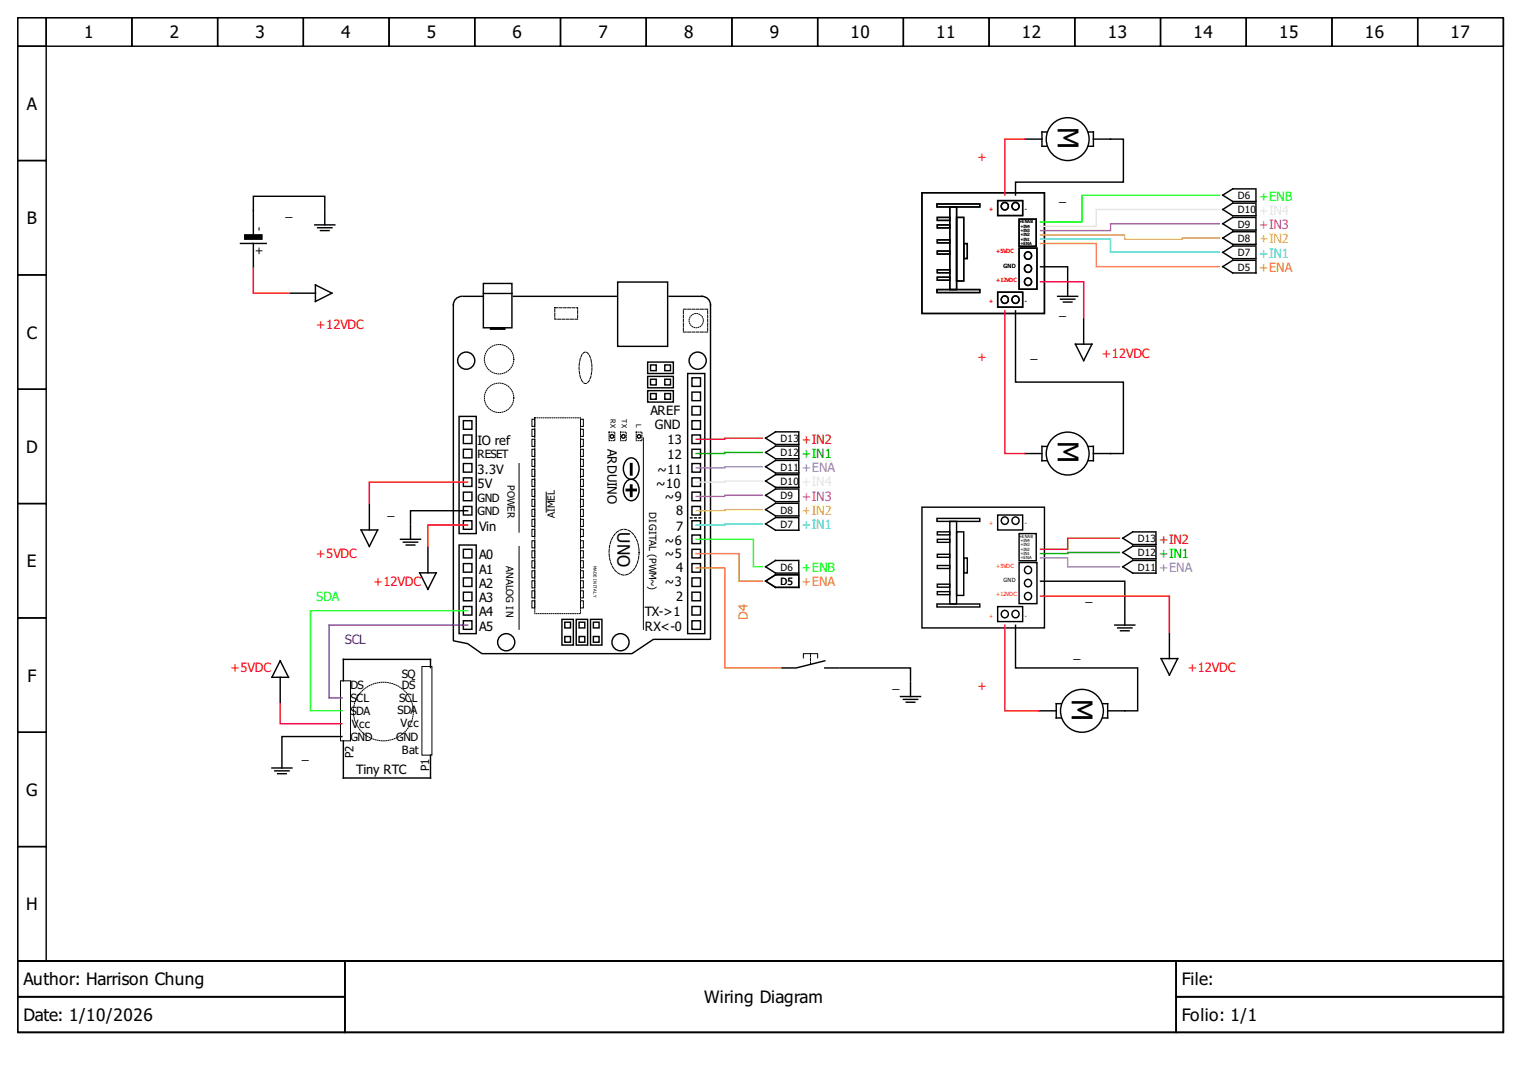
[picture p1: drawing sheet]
<svg xmlns="http://www.w3.org/2000/svg" width="297mm" height="210mm" viewBox="0 0 297 210" stroke-linecap="round" stroke-linejoin="round" font-family="sans-serif">
<g fill="none" stroke="#000" stroke-width=".28">
<path d="M3.4 3.4h290v184.1h-290zM3.4 3.4h5.6v5.6h-5.6zM3.4 9h5.6v22.3h-5.6zM9 3.4h16.7v5.6h-16.7zM25.7 3.4h16.8v5.6h-16.8zM42.5 3.4h16.7v5.6h-16.7zM59.2 3.4h16.7v5.6h-16.7zM75.9 3.4h16.8v5.6h-16.8zM92.7 3.4h16.7v5.6h-16.7zM109.4 3.4h16.7v5.6h-16.7zM126.1 3.4h16.7v5.6h-16.7zM142.8 3.4h16.8v5.6h-16.8z"/>
<path d="M159.6 3.4h16.7v5.6h-16.7zM176.3 3.4h16.7v5.6h-16.7zM193 3.4h16.8v5.6h-16.8zM209.8 3.4h16.7v5.6h-16.7zM226.5 3.4h16.7v5.6h-16.7zM243.2 3.4h16.8v5.6h-16.8zM260 3.4h16.7v5.6h-16.7zM276.7 3.4h16.7v5.6h-16.7zM3.4 31.3h5.6v22.3h-5.6zM179.9 37.6h23.9v23.6h-23.9zM182.9 39.8h8.3v.6h-8.3zM194.7 39.1h4.9v2.9h-4.9z"/>
<path d="M200 27.1h3.4M204.3 25.7h-.9v2.8h.9M212.4 25.7h1v2.8h-1M213.4 27.1h5.8v8.4h-21v2.5M245 36.8h-4.4l-2 1.3 2 1.2h4.5v-2.5M245 39.6h-4.4l-2 1.3 2 1.2h4.5v-2.5M3.4 53.6h5.6v22.3h-5.6zM46.9 47.5h5.1M49.4 47.5v4.7M56.6 57.2h5M61.4 43.9h3.9M61.6 55.6l3.2 1.6-3.2 1.6z"/>
<path d="M62 44.4h2.8M62.5 45h1.7M63.4 40.8v-2.5h-14v7.5M63.4 41.1v2.8M90.2 57.8a1.67 1.67 0 0 0-1.7 1.7v65.5l2.8 .6 2.8 1.9h29.2l4.2-2.8h11.2v-65.2a1.67 1.67 0 0 0-1.7-1.7h-6.4M90.4 57.8h3.9M94.3 55.3h5.6v8.6h-5.6zM94.3 57.3h5.6M100.2 57.8h20.1M120.5 55h9.8v12.6h-9.8zM182.9 56.5h8.3v.6h-8.3zM182.9 42.4h2.5v.6h-2.5z"/>
<path d="M182.9 46.8h2.5v.6h-2.5zM182.9 52.6h2.5v.6h-2.5zM182.9 49h2.5v.6h-2.5zM182.9 43.9h2.5v.6h-2.5zM182.9 54.1h2.5v.6h-2.5zM185.4 40.4h1.3v16.1h-1.3zM186.7 42.4h1.4v12.4h-1.4zM188.1 47.5h.7v2.9h-.7zM194.7 57h4.9v2.9h-4.9zM198.9 48.4h3.5v8h-3.5zM198.9 42.8h3.3v5.3h-3.3zM203.1 52h5.3v2.7"/>
<path d="M206.4 57.8h3.9M207 58.4h2.8M207.5 58.9h1.7M208.4 55v2.8M245 48h-4.4l-2 1.2 2 1.3h4.5v-2.5M245 42.4h-4.4l-2 1.3 2 1.2h4.5v-2.5M245 45.2h-4.4l-2 1.2 2 1.3h4.5v-2.5M245 50.8h-4.4l-2 1.2 2 1.2h4.5v-2.4M3.4 75.9h5.6v22.3h-5.6zM95.7 63.9h2.8v.3h-2.8zM126.4 73.4h5v2.3h-5zM126.4 70.6h5v2.3h-5z"/>
<path d="M126.4 76.2h5v2.2h-5zM127 74h1.1v1.1h-1.1zM127 76.8h1.1v1.1h-1.1zM127 71.2h1.1v1.1h-1.1zM129.7 71.2h1.2v1.1h-1.2zM129.7 74h1.2v1.1h-1.2zM129.7 76.8h1.2v1.1h-1.2zM134.2 72.9h3.4v50.7h-3.4zM135 76.5h1.7v1.7h-1.7zM135 79.3h1.7v1.7h-1.7zM135 73.7h1.7v1.7h-1.7zM198.2 60.6v13.9h21v14h-5.8"/>
<path d="M209.9 67.1h3.2l-1.6 3.3zM211.5 62.2v4.9M3.4 98.2h5.6v22.3h-5.6zM72.1 98.4v5M89.6 81.2h3.3v22.9h-3.3zM90.4 90.4h1.7v1.7h-1.7zM90.4 87.6h1.7v1.7h-1.7zM90.4 93.2h1.7v1.7h-1.7zM90.4 84.9h1.7v1.6h-1.7zM90.4 82.1h1.7v1.6h-1.7zM90.4 98.8h1.7v1.7h-1.7zM90.4 96h1.7v1.7h-1.7z"/>
<path d="M91.3 99.6h-11.2v2.5M122.2 95.4h2v.3h-2zM122.4 93.8a1.43 1.43 0 0 1 1.5-.1 1.43 1.43 0 0 1 .8 1.3 2.09 2.09 0 0 1-1.5 2.7 2.21 2.21 0 0 1-1.1-3.6zM122.4 89.6a1.43 1.43 0 0 1 1.5-.1 1.43 1.43 0 0 1 .8 1.4 2.09 2.09 0 0 1-1.5 2.6 2.21 2.21 0 0 1-1.1-3.6zM123.1 94.6h.2v2.2h-.2zM123.1 90.4h.2v2.3h-.2zM135 98.8h1.7v1.7h-1.7zM135 93.2h1.7v1.7h-1.7zM135 96h1.7v1.7h-1.7zM135 84.9h1.7v1.6h-1.7zM135 90.4h1.7v1.7h-1.7zM135 87.6h1.7v1.7h-1.7z"/>
<path d="M135 82.1h1.7v1.6h-1.7zM155.7 84.2h-4.3l-2 1.3 2 1.2h4.5v-2.5M155.7 87h-4.3l-2 1.3 2 1.2h4.5v-2.5M155.7 89.8h-4.3l-2 1.2 2 1.3h4.5v-2.5M155.7 92.6h-4.3l-2 1.2 2 1.3h4.5v-2.5M155.7 95.4h-4.3l-2 1.2 2 1.3h4.5v-2.5M155.7 98.2h-4.3l-2 1.2 2 1.2h4.5v-2.4M179.9 98.9h23.9v23.6h-23.9zM200 88.5h3.4M204.3 87.1h-.9v2.8h.9M212.4 87.1h1v2.8h-1M70.5 103.4h3.2l-1.6 3.2z"/>
<path d="M78.2 105.2h3.9M78.7 105.8h2.8M79.3 106.3h1.7M80.1 102.4v2.8M81.9 111.7h3.2l-1.6 3.3zM83.5 106.8v4.9M89.6 106.3h3.3v17.3h-3.3zM90.4 109.9h1.7v1.7h-1.7zM90.4 115.5h1.7v1.7h-1.7zM90.4 118.3h1.7v1.7h-1.7zM90.4 112.7h1.7v1.7h-1.7zM90.4 107.2h1.7v1.6h-1.7z"/>
<path d="M90.4 101.6h1.7v1.7h-1.7zM135 109.9h1.7v1.7h-1.7zM135 112.7h1.7v1.7h-1.7zM135 107.2h1.7v1.6h-1.7zM135 104.4h1.7v1.6h-1.7zM135 101.6h1.7v1.7h-1.7zM135 118.3h1.7v1.7h-1.7zM135 115.5h1.7v1.7h-1.7zM155.7 112.1h-4.3l-2 1.3 2 1.2h4.5v-2.5M155.7 101h-4.3l-2 1.2 2 1.2h4.5v-2.4M155.7 109.3h-4.3l-2 1.3 2 1.2h4.5v-2.5M182.9 117.8h8.3v.6h-8.3z"/>
<path d="M182.9 101.1h8.3v.6h-8.3zM182.9 103.8h2.5v.5h-2.5zM182.9 108.1h2.5v.6h-2.5zM182.9 114h2.5v.5h-2.5zM182.9 110.3h2.5v.6h-2.5zM182.9 105.2h2.5v.6h-2.5zM182.9 115.4h2.5v.6h-2.5zM185.4 101.7h1.3v16.1h-1.3zM186.7 103.8h1.4v12.4h-1.4zM188.1 108.9h.7v2.9h-.7zM194.7 118.3h4.9v3h-4.9zM194.7 100.5h4.9v2.9h-4.9z"/>
<path d="M198.9 109.7h3.5v8.1h-3.5zM198.9 104.1h3.3v5.3h-3.3zM203.1 113.4h16.4v5.5M219.5 119.1v2.8M225.4 109.3h-4.3l-2 1.3 2 1.2h4.5v-2.5M225.4 103.8h-4.3l-2 1.2 2 1.2h4.5v-2.4M225.4 106.5h-4.3l-2 1.3 2 1.2h4.5v-2.5M3.4 120.5h5.6v22.3h-5.6zM54.7 132.1v5M54.7 128.9l1.6 3.2h-3.2zM84 128.7v1.5M84 128.6h-17v4.2"/>
<path d="M90.4 121.1h1.7v1.7h-1.7zM109.7 120.8h2.2v5h-2.2zM110.2 124.2h1.1v1.1h-1.1zM110.2 121.4h1.1v1.1h-1.1zM112.5 120.8h2.2v5h-2.2zM113 124.2h1.1v1.1h-1.1zM113 121.4h1.1v1.1h-1.1zM115.2 120.8h2.3v5h-2.3zM115.8 121.4h1.1v1.1h-1.1zM115.8 124.2h1.1v1.1h-1.1zM135 121.1h1.7v1.7h-1.7zM161 128.9l-5.6 1.4h-2.8"/>
<path d="M161 130.3h2.8M164 130.3h13.7v2.5M175.7 135.9h4M176.3 136.4h2.8M176.9 137h1.6M177.7 133.1v2.8M198.2 122v8.3h23.8v8.4h-5.8M202.8 138.7h3.3M207.1 137.3h-1v2.8h1M215.2 137.3h1v2.8h-1M217.6 121.9h3.9M218.1 122.5h2.8"/>
<path d="M218.7 123.1h1.7M226.6 128.5h3.2l-1.6 3.2zM228.2 123.5v5M3.4 142.8h5.6v22.4h-5.6zM53.1 149.8h3.9M53.6 150.4h2.8M54.2 150.9h1.7M55 147v2.8M66.7 143.7h-11.7v3.1M67 144.5v7.3h17v-4.5M3.4 165.2h5.6v22.3h-5.6zM3.4 187.5h290v13.9h-290z"/>
<path d="M3.4 187.5h63.9v6.9h-63.9zM3.4 194.4h63.9v7h-63.9zM67.3 187.5h162.3v13.9h-162.3zM229.6 187.5h63.8v6.9h-63.8zM229.6 194.4h63.8v7h-63.8z"/>
<circle cx="208.4" cy="27.1" r="4.2"/>
<circle cx="196.1" cy="58.5" r=".71"/>
<circle cx="196.1" cy="40.2" r=".71"/>
<circle cx="198.2" cy="58.5" r=".71"/>
<circle cx="198.2" cy="40.2" r=".71"/>
<circle cx="200.6" cy="49.9" r=".71"/>
<circle cx="200.6" cy="52.4" r=".71"/>
<circle cx="200.6" cy="55" r=".71"/>
<circle cx="91" cy="70.4" r="1.67"/>
<circle cx="136.2" cy="70.4" r="1.67"/>
<circle cx="119.4" cy="85.1" r=".35"/>
<circle cx="121.7" cy="85.1" r=".35"/>
<circle cx="124.7" cy="85.1" r=".35"/>
<circle cx="208.4" cy="88.5" r="4.2"/>
<circle cx="196.1" cy="119.8" r=".71"/>
<circle cx="196.1" cy="101.6" r=".71"/>
<circle cx="198.2" cy="119.8" r=".71"/>
<circle cx="198.2" cy="101.6" r=".71"/>
<circle cx="200.6" cy="111.2" r=".71"/>
<circle cx="200.6" cy="113.8" r=".71"/>
<circle cx="200.6" cy="116.3" r=".71"/>
<circle cx="98.8" cy="125.3" r="1.67"/>
<circle cx="121.1" cy="125.3" r="1.67"/>
<circle cx="211.2" cy="138.7" r="4.2"/>
</g>
<path d="M108.3 60h4.4v2.3h-4.4zM113.9 68.8l.4-.1a1.66 1.66 0 0 1 1.1 1.5 5.3 5.3 0 0 1-.8 4.5l-.3 .1a1.66 1.66 0 0 1-1.1-1.5 5.3 5.3 0 0 1 .7-4.5zM133.4 60.3h4.7v4.5h-4.7zM120.2 104a2.23 2.23 0 0 1 3.7 .6 5.8 5.8 0 0 1-1 7.2 2.25 2.25 0 0 1-3.2-.9 6.1 6.1 0 0 1 .5-6.9zM158.2 127.5v2" fill="none" stroke="#000" stroke-width=".2" stroke-dasharray=".6 .3"/>
<g fill="none" stroke="#000" stroke-width=".2">
<path d="M101.3 90.4v13.4M103.8 83.7h.6v1.4h-.6zM103.8 91.5h.6v1.4h-.6zM103.8 89.6h.6v1.4h-.6zM103.8 95.4h.6v1.4h-.6zM103.8 85.7h.6v1.4h-.6zM103.8 81.8h.6v1.4h-.6zM103.8 97.4h.6v1.4h-.6zM103.8 93.5h.6v1.4h-.6zM103.8 99.4h.6v1.3h-.6zM103.8 87.6h.6v1.4h-.6zM106.6 96v3.9"/>
<path d="M113.3 89.6h.6v1.4h-.6zM113.3 83.7h.6v1.4h-.6zM113.3 91.5h.6v1.4h-.6zM113.3 95.4h.6v1.4h-.6zM113.3 85.7h.6v1.4h-.6zM113.3 81.8h.6v1.4h-.6zM113.3 97.4h.6v1.4h-.6zM113.3 93.5h.6v1.4h-.6zM113.3 99.4h.6v1.3h-.6zM113.3 87.6h.6v1.4h-.6zM125.6 85.4v37.4M101.3 106.6v16.2"/>
<path d="M103.8 101.3h.6v1.4h-.6zM103.8 107.4h.6v1.4h-.6zM103.8 115.2h.6v1.4h-.6zM103.8 113.3h.6v1.4h-.6zM103.8 109.4h.6v1.4h-.6zM103.8 105.5h.6v1.4h-.6zM103.8 117.2h.6v1.4h-.6zM103.8 103.3h.6v1.3h-.6zM103.8 111.3h.6v1.4h-.6zM113.3 107.4h.6v1.4h-.6zM113.3 113.3h.6v1.4h-.6zM113.3 101.3h.6v1.4h-.6z"/>
<path d="M113.3 115.2h.6v1.4h-.6zM113.3 109.4h.6v1.4h-.6zM113.3 105.5h.6v1.4h-.6zM113.3 117.2h.6v1.4h-.6zM113.3 103.3h.6v1.3h-.6zM113.3 111.3h.6v1.4h-.6zM66.5 132.8h1.9v11.7h-1.9zM82.3 130h2v17.3h-2zM156.8 128.3v-.8h2.8v.8"/>
</g>
<g fill="none" stroke="#000" stroke-width=".2" stroke-dasharray=".1 .3">
<path d="M104.4 81.5h8.9v38.2h-8.9zM118.9 84.3h1.1v1.7h-1.1zM121.1 84.3h1.1v1.7h-1.1zM124.2 84.3h1.1v1.7h-1.1zM70.7 134.8a5.8 5.8 0 0 1 9 .9 5.8 5.8 0 0 1-3 8.5 5.7 5.7 0 0 1-6.8-2.3 5.7 5.7 0 0 1 .8-7.1z"/>
<circle cx="97.4" cy="77.6" r="2.87"/>
<circle cx="97.4" cy="70.1" r="2.87"/>
<circle cx="135.9" cy="62.5" r="1.39"/>
</g>
<path d="M134.8 101h2.2" fill="none" stroke="#000" stroke-width=".28" stroke-dasharray=".3 .6"/>
<path d="M47.8 45.8h3.3v.9h-3.3z" fill-rule="evenodd" fill="#000" stroke="#000" stroke-width=".28"/>
<path d="M135.9 110.8h5.6v19.5h10.8" fill="none" stroke="#ff9500" stroke-width=".28"/>
<path d="M91.3 121.9h-27.1v14.3h2.5" fill="none" stroke="#2600ff" stroke-width=".28"/>
<path d="M91.3 119.1h-30.7v19.6h6.1" fill="none" stroke="#00ff08" stroke-width=".28"/>
<path d="M200 27.1h-3.9v10.9M49.4 52.2v5h7M203.1 55h8.4v7M196.1 60.6v27.9h3.9M91.3 94.1h-19.2v4.1M91.3 102.4h-7.8v4.2M203.1 116.3h25.1v7M54.7 137.3v3.9h12M196.1 122v16.7h6.7" fill="none" stroke="#ff0004" stroke-width=".28"/>
<path d="M203.1 47.5h10.8v4.5h24.1M135.9 108h8.3v5.4h4.6" fill="none" stroke="#ffa10b" stroke-width=".28"/>
<path d="M238 40.9h-24.1v3.2h-10.8M148.8 93.8h-7.3v.3h-5.6" fill="none" stroke="#e5e5e5" stroke-width=".28"/>
<path d="M238 43.7h-21.3v1.3h-13.6M148.8 96.6h-7.3v.2h-5.6" fill="none" stroke="#ea00ff" stroke-width=".28"/>
<path d="M203.1 45.8h16.4v.9h11.2v-.3h7.3M148.8 99.4h-7.3v.2h-5.6" fill="none" stroke="#ffeb0a" stroke-width=".28"/>
<path d="M203.1 46.7h13.6v2.5h21.3M148.8 102.2h-7.3v.2h-5.6" fill="none" stroke="#03eaff" stroke-width=".28"/>
<path d="M238 38.1h-26.8v5.2h-8.1" fill="none" stroke="#06ff06" stroke-width=".28"/>
<path d="M135.9 105.2h11.1v5.4h1.8" fill="none" stroke="#08ff18" stroke-width=".28"/>
<path d="M148.8 91h-7.3v.3h-5.6M203.1 108.8h5.3v1.8h10.1" fill="none" stroke="#9d57ff" stroke-width=".28"/>
<path d="M148.8 88.3h-7.3v.2h-5.6M218.5 107.8h-10.1v.2h-5.3" fill="none" stroke="#0a0" stroke-width=".28"/>
<path d="M148.8 85.5h-7.3v.2h-5.6M218.5 105h-10.1v2.2h-5.3" fill="none" stroke="#a00" stroke-width=".28"/>
<g font-size="5.6">
<text x="206.4" y="24.8" transform="rotate(90 206.4 24.8)">M</text>
<text x="206.4" y="86.1" transform="rotate(90 206.4 86.1)">M</text>
<text x="209.2" y="136.3" transform="rotate(90 209.2 136.3)">M</text>
</g>
<g font-size="3.3">
<text x="16.4" y="7.5">1</text>
<text x="33.1" y="7.5">2</text>
<text x="49.9" y="7.5">3</text>
<text x="66.6" y="7.5">4</text>
<text x="83.3" y="7.5">5</text>
<text x="100" y="7.5">6</text>
<text x="116.8" y="7.5">7</text>
<text x="133.5" y="7.5">8</text>
<text x="150.2" y="7.5">9</text>
<text x="166" y="7.5">10</text>
<text x="182.7" y="7.5">11</text>
<text x="199.4" y="7.5">12</text>
<text x="216.2" y="7.5">13</text>
<text x="232.9" y="7.5">14</text>
<text x="249.6" y="7.5">15</text>
<text x="266.4" y="7.5">16</text>
<text x="283.1" y="7.5">17</text>
<text x="5.3" y="21.4">A</text>
<text x="5.3" y="43.7">B</text>
<text x="5.3" y="66">C</text>
<text x="5.1" y="88.3">D</text>
<text x="120.5" y="103.8" transform="rotate(90 120.5 103.8)">UNO</text>
<text x="5.3" y="110.6">E</text>
<text x="5.4" y="132.9">F</text>
<text x="5.1" y="155.3">G</text>
<text x="5.1" y="177.6">H</text>
<text x="4.6" y="192.2">Author: Harrison Chung</text>
<text x="137.4" y="195.7">Wiring Diagram</text>
<text x="230.7" y="192.2">File:</text>
<text x="4.6" y="199.2">Date: 1/10/2026</text>
<text x="230.7" y="199.2">Folio: 1/1</text>
</g>
<g font-size="2.5" fill="#ff0004">
<text x="192.5" y="31.6" transform="rotate(-90 192.5 31.6)">+</text>
<text x="61.7" y="64.2">+12VDC</text>
<text x="192.5" y="70.6" transform="rotate(-90 192.5 70.6)">+</text>
<text x="215.1" y="69.8">+12VDC</text>
<text x="61.7" y="108.8">+5VDC</text>
<text x="72.9" y="114.4">+12VDC</text>
<text x="45" y="131.1">+5VDC</text>
<text x="231.8" y="131.1">+12VDC</text>
<text x="192.5" y="134.8" transform="rotate(-90 192.5 134.8)">+</text>
</g>
<g font-size="2.5">
<text x="206.7" y="39.1">_</text>
<text x="55.7" y="42.2">_</text>
<text x="206.7" y="61.4">_</text>
<text x="201.1" y="69.8">_</text>
<text x="127" y="81">AREF</text>
<text x="127.8" y="83.7">GND</text>
<text x="93.2" y="86.8">IO ref</text>
<text x="118.6" y="87.6" transform="rotate(90 118.6 87.6)">ARDUINO</text>
<text x="130.3" y="89.6">12</text>
<text x="130.3" y="86.5">13</text>
<text x="93.2" y="92.4">3.3V</text>
<text x="93.2" y="95.2">5V</text>
<text x="128.1" y="95.2">~10</text>
<text x="128.3" y="92.4">~11</text>
<text x="75.7" y="100.5">_</text>
<text x="129.7" y="97.7">~9</text>
<text x="132" y="100.5">8</text>
<text x="93.5" y="103.5">Vin</text>
<text x="129.7" y="106.3">~6</text>
<text x="132" y="103.5">7</text>
<text x="93.5" y="109.1">A0</text>
<text x="93.5" y="111.9">A1</text>
<text x="129.7" y="108.8">~5</text>
<text x="132" y="111.6">4</text>
<text x="93.5" y="117.5">A3</text>
<text x="93.5" y="114.7">A2</text>
<text x="129.7" y="114.4">~3</text>
<text x="132" y="117.2">2</text>
<text x="211.9" y="117.3">_</text>
<text x="93.5" y="123.1">A5</text>
<text x="93.5" y="120.3">A4</text>
<text x="125.8" y="120.3">TX-&gt;1</text>
<text x="125.8" y="123.1">RX&lt;-0</text>
<text x="209.5" y="128.3">_</text>
<text x="174.2" y="134.2">_</text>
<text x="58.9" y="148.1">_</text>
<text x="69.5" y="150.9">Tiny RTC</text>
</g>
<g font-size="2.5" fill="#08ff18">
<text x="245.7" y="39.1">+ENB</text>
<text x="156.5" y="111.6">+ENB</text>
</g>
<g font-size="2.5" fill="#ea00ff">
<text x="245.7" y="44.7">+IN3</text>
<text x="156.5" y="97.7">+IN3</text>
</g>
<g font-size="2.5" fill="#ffeb0a">
<text x="245.7" y="47.5">+IN2</text>
<text x="156.5" y="100.5">+IN2</text>
</g>
<g font-size="2.5" fill="#03eaff">
<text x="245.7" y="50.3">+IN1</text>
<text x="156.5" y="103.3">+IN1</text>
</g>
<g font-size="2.5" fill="#ffa10b">
<text x="245.7" y="53.1">+ENA</text>
<text x="156.5" y="114.4">+ENA</text>
</g>
<g font-size="2.5" fill="#0a0">
<text x="156.5" y="89.3">+IN1</text>
<text x="226.2" y="108.8">+IN1</text>
</g>
<g font-size="2.5" fill="#a00">
<text x="156.5" y="86.5">+IN2</text>
<text x="226.2" y="106">+IN2</text>
</g>
<g font-size="2.5" fill="#9d57ff">
<text x="156.5" y="92.1">+ENA</text>
<text x="226.2" y="111.6">+ENA</text>
</g>
<text font-size="2.5" fill="#00ff3c" x="61.7" y="117.2">SDA</text>
<text font-size="2.5" fill="#2600ff" x="67.3" y="125.6">SCL</text>
<text font-size="2.5" fill="#ff9500" x="145.9" y="120.9" transform="rotate(-90 145.9 120.9)">D4</text>
<g font-size="2.2">
<text x="51.3" y="45" transform="rotate(-90 51.3 45)">-</text>
<text x="51.3" y="49.7" transform="rotate(-90 51.3 49.7)">+</text>
<text x="93.2" y="89.3">RESET</text>
<text x="93.2" y="98">GND</text>
<text x="93.2" y="100.5">GND</text>
<text x="68.4" y="134.5">DS</text>
<text x="68.4" y="137">SCL</text>
<text x="77.9" y="137">SCL</text>
<text x="78.4" y="134.5">DS</text>
<text x="78.4" y="132.3">SQ</text>
<text x="68.4" y="139.5">SDA</text>
<text x="68.7" y="142">Vcc</text>
<text x="77.6" y="139.2">SDA</text>
<text x="78.2" y="141.7">Vcc</text>
<text x="68.4" y="144.5">GND</text>
<text x="69" y="147.9" transform="rotate(-90 69 147.9)">P2</text>
<text x="77.3" y="144.5">GND</text>
<text x="78.4" y="147">Bat</text>
<text x="83.7" y="150.4" transform="rotate(-90 83.7 150.4)">P1</text>
</g>
<g font-size="2">
<text x="241.5" y="41.6">D10</text>
<text x="241.5" y="38.8">D6</text>
<text x="241.5" y="44.4">D9</text>
<text x="241.5" y="47.2">D8</text>
<text x="241.5" y="50">D7</text>
<text x="241.5" y="52.8">D5</text>
<text x="152.3" y="86.2">D13</text>
<text x="152.3" y="89">D12</text>
<text x="99.1" y="94.6" transform="rotate(90 99.1 94.6)">POWER</text>
<text x="152.3" y="94.6">D10</text>
<text x="152.3" y="91.8">D11</text>
<text x="108.3" y="101" transform="rotate(-90 108.3 101)">AIMEL</text>
<text x="126.7" y="99.9" transform="rotate(90 126.7 99.9)">DIGITAL (PWM~)</text>
<text x="152.3" y="97.4">D9</text>
<text x="152.3" y="100.2">D8</text>
<text x="152.3" y="103">D7</text>
<text x="222" y="105.8">D13</text>
<text x="98.8" y="110.5" transform="rotate(90 98.8 110.5)">ANALOG IN</text>
<text x="152.3" y="111.3">D6</text>
<text x="222" y="111.3">D11</text>
<text x="222" y="108.6">D12</text>
<text x="152.3" y="114.1">D5</text>
</g>
<g font-size="1.4">
<text x="119.1" y="81.8" transform="rotate(90 119.1 81.8)">RX</text>
<text x="121.4" y="81.8" transform="rotate(90 121.4 81.8)">TX</text>
<text x="124.2" y="82.6" transform="rotate(90 124.2 82.6)">L</text>
</g>
<g font-size="1.1" fill="#ff0004">
<text x="193" y="41.1">+</text>
<text x="194.4" y="49.4">+5VDC</text>
<text x="193" y="59.2">+</text>
<text x="194.4" y="55">+12VDC</text>
<text x="193" y="102.4">+</text>
<text x="194.4" y="110.8">+5VDC</text>
<text x="194.4" y="116.4">+12VDC</text>
<text x="193" y="120.5">+</text>
</g>
<g font-size="1.1">
<text x="200" y="41.1">-</text>
<text x="195.8" y="52.2">GND</text>
<text x="200" y="59.2">-</text>
<text x="200" y="102.4">-</text>
<text x="195.8" y="113.6">GND</text>
<text x="200" y="120.5">-</text>
</g>
<g font-size=".8">
<text x="198.9" y="43.6">+ENAB</text>
<text x="199.2" y="46.9">+IN1</text>
<text x="199.2" y="46.1">+IN2</text>
<text x="199.2" y="45.3">+IN3</text>
<text x="199.2" y="44.4">+IN4</text>
<text x="199.2" y="47.8">+ENA</text>
<text x="198.9" y="104.9">+ENAB</text>
<text x="199.2" y="107.4">+IN2</text>
<text x="199.2" y="106.6">+IN3</text>
<text x="199.2" y="105.8">+IN4</text>
<text x="115.8" y="110.5" transform="rotate(90 115.8 110.5)">MADE IN ITALY</text>
<text x="199.2" y="108.3">+IN1</text>
<text x="199.2" y="109.1">+ENA</text>
</g>
</svg>
